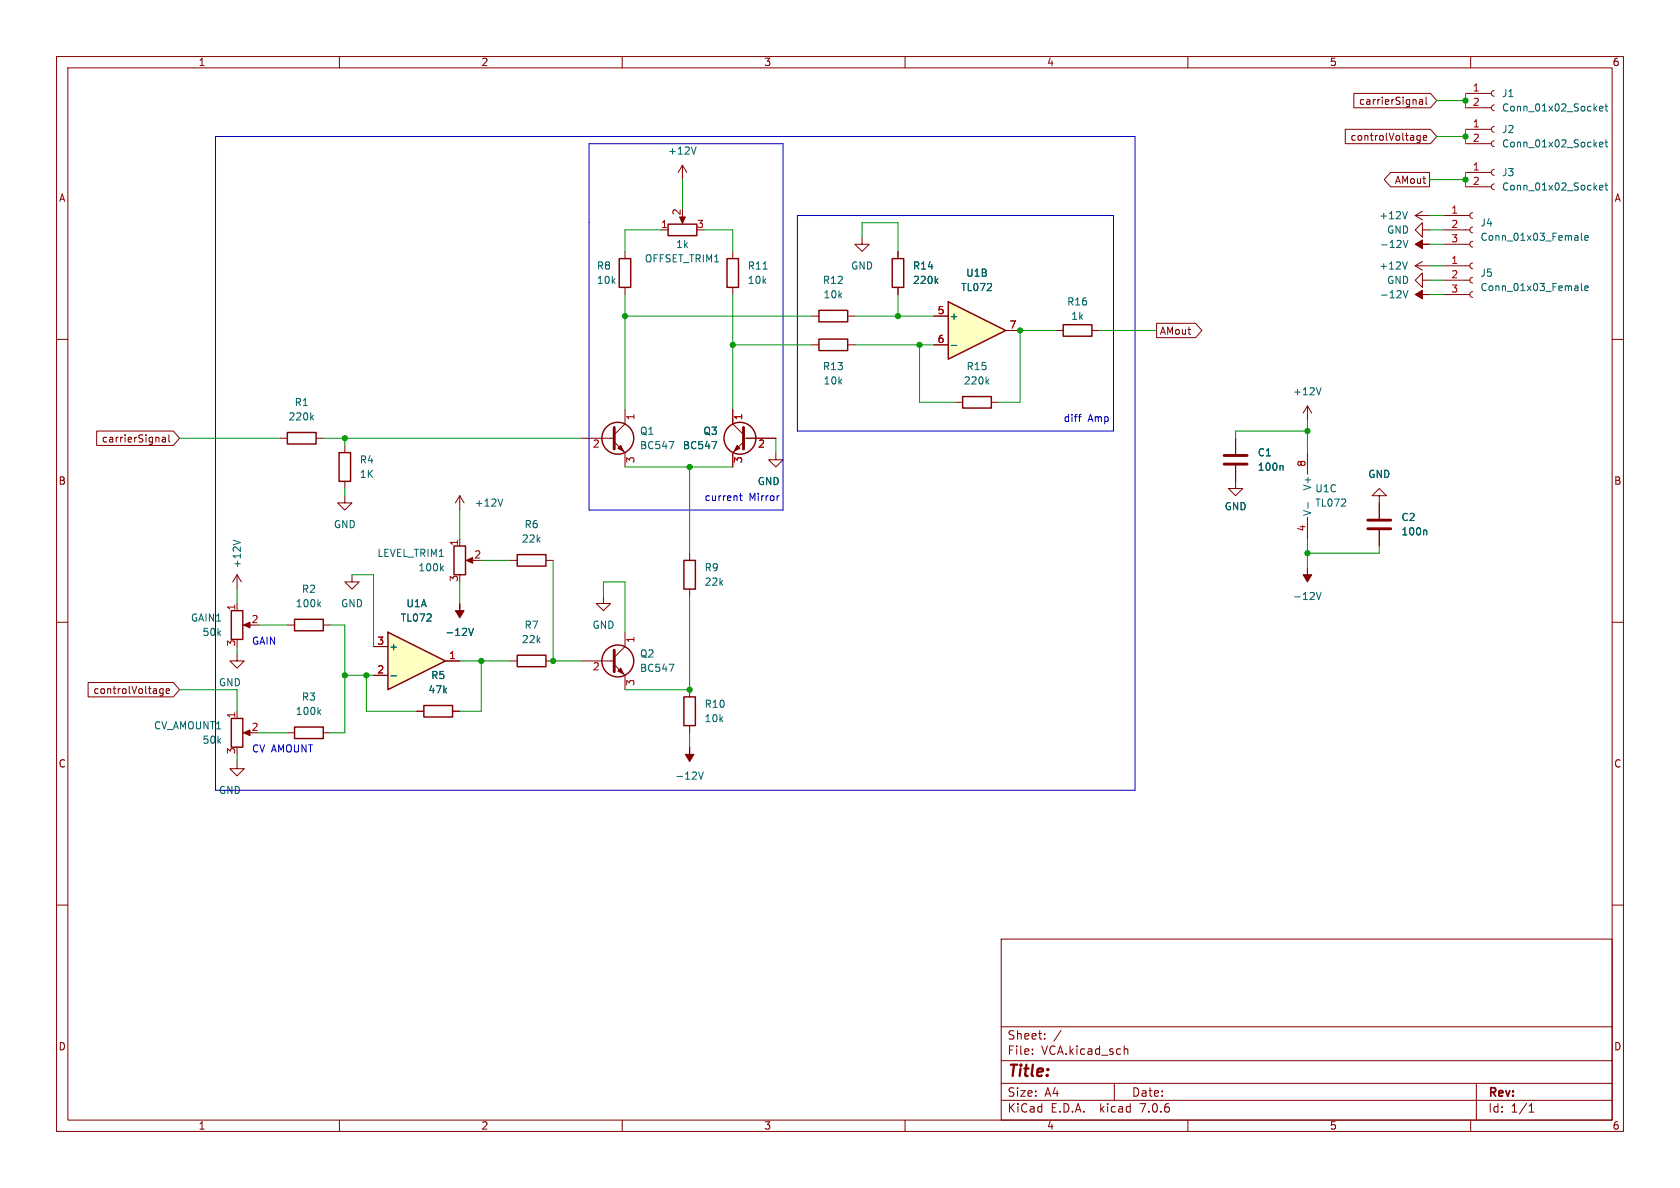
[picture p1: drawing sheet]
<svg xmlns="http://www.w3.org/2000/svg" width="297mm" height="210mm" viewBox="0 0 297 210" stroke-linecap="round" stroke-linejoin="round" font-family="sans-serif">
<g fill="none" stroke="#840000" stroke-width=".18">
<path d="M10 10h277v190h-277zM12 12h273v186h-273zM60 10v2M110 10v2M160 10v2M210 10v2M259.1 19.1h4.6M259.1 16.5h4.6M260 10v2M264.2 18.5l-.4 .2-.1 .3 .1 .4 .4 .2M264.2 16l-.4 .2-.1 .3 .1 .4 .4 .1M250.2 38.1h2.5"/>
<path d="M250.2 38.1l1.3 .8M251.5 37.3l-1.3 .8M255.3 38.1h4.5M259.1 25.4h4.6M259.1 22.9h4.6M259.1 33h4.6M259.1 30.5h4.6M260.3 37.6l-.3 .2-.2 .3 .2 .4 .3 .1M264.2 24.9l-.4 .2-.1 .3 .1 .4 .4 .1M264.2 22.4l-.4 .1-.1 .3 .1 .4 .4 .2M264.2 32.5l-.4 .2-.1 .3 .1 .4 .4 .1M264.2 30l-.4 .1-.1 .4 .1 .3 .4 .2"/>
<path d="M10 60h2M250.2 47h2.5M250.2 47l1.3 .8M251.5 40.6v-1.2l-1.3 1.2 1.3 1.3v-1.3h1.2M251.5 49.5v-1.2l-1.3 1.2 1.3 1.3v-1.3h1.2M251.5 46.2l-1.3 .8M255.3 43.2h4.5M255.3 40.6h4.5M255.3 52.1h4.5M255.3 49.5h4.5M255.3 47h4.5M260.3 42.7l-.3 .1-.2 .4 .2 .3 .3 .2"/>
<path d="M260.3 40.1l-.3 .2-.2 .3 .2 .4 .3 .1M260.3 51.6l-.3 .1-.2 .4 .2 .3 .3 .2M260.3 49l-.3 .2-.2 .3 .2 .4 .3 .1M260.3 46.5l-.3 .1-.2 .4 .2 .3 .3 .2M285 60h2M143.5 61h1.3M149.9 61h1.2M168.9 71.1h1.3M175.3 71.1h1.2M218.4 77.5v2.8M81.3 87.6l-.8 1.3M81.3 87.6v2.6"/>
<path d="M81.3 95.3v1.2M81.3 87.6l.7 1.3M82.8 99.1h1M90.2 99.1h1.2M96.5 99.1h1.3M218.4 82.3v2.8M10 110h2M41.9 115.6v1.2h1.3l-1.3 1.3-1.3-1.3h1.3M41.9 106.7v1.3M43.4 110.5h1M90.2 116.8h1.2M96.5 116.8h1.3"/>
<path d="M102.9 116.8h5.7M106.7 105.4v1.3h1.2l-1.2 1.3-1.3-1.3h1.3M108.6 117.5l1.9 1.9v2.5M110.5 111.8v2.5l-1.9 1.9M285 110h2M41.9 125.7v1.3M43.4 129.5h1M50.8 129.5h1.3M57.1 129.5h1.3M10 160h2M285 160h2M177 166h108v32h-108z"/>
<path d="M60 198v2M110 198v2M160 198v2M177 194.5h108M177 191.5h108M177 187.5h108M177 181.5h108M182.5 186.3v.1M182.5 185.5v.1M184.7 183.6v.1M184.7 182.8v.1M187.6 182.1l-1.3 2"/>
<path d="M197 191.5v3M198.8 185.5h.5l.1 .9M210 198v2M260 198v2M261 191.5v6.5M270.3 196.6h.9M270.3 195.5l.4-.4v1.5"/>
</g>
<g fill="none" stroke="#006464" stroke-width=".18">
<path d="M282.8 19.2l.6-.1-.1-.3h-.3l-.2 .2v.6h.5M283.7 18.8h.5M283.9 18.4v1l.3 .2M248.8 37.4l-.4 1.3M282.8 25.6l.6-.2-.1-.2-.3-.1-.2 .2v.6h.5M282.8 33.2l.6-.1-.1-.3h-.3l-.2 .1v.6h.5M283.7 25.1h.5M283.7 32.8h.5M283.9 24.7v1.1l.3 .2M283.9 32.3v1.1l.3 .2M248.1 51.4l.4 1.2 .4-1.2M248.8 46.3l-.4 1.3"/>
<path d="M279.6 41.2v1.1l.2 .2M279.6 50.1v1.1l.2 .2M280.2 42.1l.6-.2-.1-.2-.3-.1-.2 .2v.6h.5M280.2 51l.6-.2-.1-.2-.3-.1-.2 .2v.6h.5M174.4 67.4l.4 .5M174.8 67l-.5 .5M88.9 88.2l-.4 1.3M226.7 82.3l.1 .2v.6M78 100.4l.4 .5M78.4 100.1l-.5 .4M82.9 111.1l.4 1.2 .4-1.2M118.3 117.4h.8l-.5 1.3"/>
<path d="M232.7 104.7l.4 1.3 .5-1.3M56.3 125.8l.4 .5M56.7 125.5l-.5 .4"/>
</g>
<g fill="none" stroke="#840000" stroke-width=".25">
<path d="M144.8 59.9h5.1v2.1h-5.1zM170.2 70.1h5.1v2h-5.1zM80.3 96.5h2v5.1h-2zM91.4 98h5.1v2.1h-5.1zM40.9 108h2v5h-2zM91.4 115.8h5.1v2.1h-5.1zM40.9 127h2v5.1h-2zM52.1 128.5h5v2.1h-5z"/>
<circle cx="109.2" cy="116.8" r="2.82"/>
</g>
<g fill="#840000" stroke="#840000" stroke-width=".18">
<path d="M82.4 99.1l1.2-.5v1z"/>
<path d="M43.1 110.5l1.1-.5v1z"/>
<path d="M109.2 118.6l.5-.5 .5 1z"/>
<path d="M43.1 129.5l1.1-.5v1z"/>
<path d="M81.3 106.7v1.3h.7l-.7 1.2-.8-1.2h.8z"/>
<path d="M250.2 52.1l1.3-.8v.8h1.2h-1.2v.7z"/>
<path d="M231.1 100.3v1.3h.8l-.8 1.3-.7-1.3h.7z"/>
</g>
<path d="M216.4 82h4.1M216.4 80.5h4.1M108.6 114.9v3.8" fill="none" stroke="#840000" stroke-width=".51"/>
<path d="M68.6 111.8l10.1 5-10.1 5.1z" fill="#ffffc2"/>
<path d="M68.6 111.8l10.1 5-10.1 5.1z" fill="none" stroke="#840000" stroke-width=".25"/>
<path d="M218.4 85.1v1.3h1.3l-1.3 1.2-1.2-1.2h1.2M66 119.4h2.6M66 114.3h2.6M78.7 116.8h2.6" fill="none" stroke="#840000" stroke-width=".18"/>
<path d="M69.1 119.5h1" fill="none" stroke="#006464" stroke-width=".18"/>
<path d="M167.6 53.3l10.2 5.1-10.2 5.1z" fill="#ffffc2"/>
<g fill="none" stroke="#840000" stroke-width=".25">
<path d="M118.1 39.6h5.1v2.1h-5.1zM109.5 45.7h2v5.1h-2zM128.5 45.7h2.1v5.1h-2.1zM144.8 54.9h5.1v2h-5.1zM157.7 45.7h2.1v5.1h-2.1zM167.6 53.3l10.2 5.1-10.2 5.1zM188 57.4h5v2h-5zM50.8 76.5h5.1v2h-5.1zM59.9 80h2.1v5.1h-2.1zM120.9 99.1h2v5h-2zM52.1 109.5h5v2h-5zM74.9 124.7h5.1v2h-5.1z"/>
<path d="M120.9 123.2h2v5.1h-2z"/>
<circle cx="109.2" cy="77.5" r="2.82"/>
<circle cx="130.8" cy="77.5" r="2.82"/>
</g>
<g fill="none" stroke="#840000" stroke-width=".18">
<path d="M239.3 16.5h13.6l1.1 1.3-1.1 1.3h-13.6zM251 17.7h.4l.1 .8M251.5 17.9l-.4 .1-.2 .1 .2 .4 .4-.1M252.1 17.2v1.1l.2 .2M120.6 29.2v2.6M120.6 38.1v1M120.6 29.2l-.7 1.3M120.6 29.2l.8 1.3M237.8 22.9h15.1l1.1 1.2-1.1 1.3h-15.1zM245.8 30.5h6.9v2.5h-6.9l-1.1-1.2zM250.5 24.6l.2 .2 .4-.1M251.1 24v1l-.3 .2h-.3"/>
<path d="M251.1 24h-.4l-.2 .2M251.6 24.4l.6-.1v-.3h-.4l-.2 .1 .1 .6h.5M110.5 44.5v1.2M110.5 50.8v1.3M116.8 40.6h1.3M129.5 44.5v1.2M129.5 50.8v1.3M143.5 55.9h1.3M149.9 55.9h1.2M152.4 41.9v1.3h1.3l-1.3 1.3-1.3-1.3h1.3M158.7 44.5v1.2M158.7 50.8v1.3"/>
<path d="M165.1 55.9h2.5M177.8 58.4h2.5M186.7 58.4h1.3M193 58.4h1.3M204.5 57.1h6.9l1.1 1.3-1.1 1.3h-6.9zM17.1 76.2h13.5l1.1 1.3-1.1 1.2h-13.5zM28.7 77.4h.5l.1 .7M29.3 77.6l-.5 .1-.2 .1 .2 .3h.5M29.9 76.9v1.1l.1 .1M49.5 77.5h1.3M55.9 77.5h1.2M61 78.7v1.3"/>
<path d="M102.9 77.5h5.7M108.6 78.1l1.9 1.9v2.6M110.5 72.4v2.5l-1.9 1.9M129.5 72.4v2.5l1.9 1.9M131.4 78.1l-1.9 1.9v2.6M131.4 77.5h5.8M165.1 61h2.5M218.4 77.5v2.8M231.1 71.8l-.7 1.2M231.1 71.8v2.5M231.1 71.8l.8 1.2M61 87.6v1.3h1.2l-1.2 1.3-1.3-1.3h1.3"/>
<path d="M61 85.1v1.3M121.9 97.8v1.3M137.2 80v1.3h1.2l-1.2 1.3-1.3-1.3h1.3M218.4 82.3v2.8M231.1 80v3.8M231.1 91.4v3.9M243.8 87.6h1.3l-1.3-1.2-1.2 1.2h1.2v4.1M243.8 93.7v2.8M41.9 101.6l-.8 1.3M41.9 101.6v2.5M41.9 101.6l.8 1.3M50.8 110.5h1.3"/>
<path d="M57.1 110.5h1.3M62.2 101.6v1.3h1.3l-1.3 1.2-1.2-1.2h1.2M66 119.4h2.6M66 114.3h2.6M78.7 116.8h2.6M121.9 104.1v1.3M15.6 120.6h15l1.1 1.3-1.1 1.3h-15zM28.2 122.3l.3 .3 .3-.1M28.8 121.7v1.1l-.2 .2h-.3M28.8 121.8l-.3-.1-.3 .3M29.4 122.2l.6-.2-.1-.2-.3-.1-.2 .2v.6h.5M41.9 134.6v1.3h1.3l-1.3 1.3-1.3-1.3h1.3"/>
<path d="M73.7 125.7h1.2M80 125.7h1.3M121.9 121.9v1.3M121.9 128.3v1.2"/>
</g>
<g fill="none" stroke="#006464" stroke-width=".18">
<path d="M123.1 26l-.5 1.2M134.9 47.6h.7M165.5 49.6l.3 .5M165.8 49.3l-.5 .4M248.1 42.5l.4 1.3 .4-1.3M55.1 73.8l.3 .4M55.4 73.4l-.5 .5M118.3 78h.8l-.5 1.3M125.9 78h.8l-.5 1.3M168.2 61.1h.9M233.6 68.5l-.5 1.3M41.2 95.5l1.3 .4"/>
<path d="M226.7 82.3l.1 .2v.6M231.2 88.9v.9M252.1 93.7l.1 .2v.7M56.3 106.8l.4 .5M56.7 106.4l-.5 .5M69.1 119.5h1M82.9 111.1l.4 1.2 .4-1.2M123.5 136.5l.4 1.2 .4-1.2"/>
</g>
<path d="M108.6 75.6v3.8M131.4 75.6v3.8M241.8 93.5h4.1M241.8 91.9h4.1" fill="none" stroke="#840000" stroke-width=".51"/>
<g fill="#840000" stroke="#840000" stroke-width=".18">
<path d="M130.3 78.7l.5 .5-1 .6z"/>
<path d="M250.2 43.2l1.3-.8v.8h1.2h-1.2v.7z"/>
<path d="M120.1 38.4h1.1l-.6 1.1z"/>
<path d="M109.2 79.2l.5-.5 .5 1.1z"/>
<path d="M121.9 132.1v1.3h.8l-.8 1.2-.7-1.2h.7z"/>
</g>
<path d="M38.1 24.1h162.6v115.6h-162.6zM104.1 25.4h34.3v64.8h-34.3zM141 38.1h55.8v38.1h-55.8zM190.7 73.7h.4M191.1 73.2l-.2 .1M130.7 87.6h.5M130.9 87.2v1.1l.3 .2M137.6 87.6h.1" fill="none" stroke="#0000c2" stroke-width=".18"/>
<g fill="none" stroke="#009600" stroke-width=".18">
<path d="M254 17.8h5.1M259.1 16.5v2.6M120.6 31.8v5M252.7 31.8h6.4M252.7 38.1h2.6M254 24.1h5.1M259.1 22.9v2.5M259.1 30.5v2.5M110.5 52.1v20.3M110.5 55.9h33M116.8 40.6h-6.3v3.9M124.5 40.6h5v3.9"/>
<path d="M129.5 52.1v20.3M151.1 55.9h14M152.4 41.9v-2.5h6.3v5.1M158.7 52.1v3.8M186.7 58.4h-6.4v12.7h-3.8M194.3 58.4h10.2M252.7 43.2h2.6M252.7 40.6h2.6M252.7 47h2.6M252.7 52.1h2.6M252.7 49.5h2.6M31.7 77.5h17.8"/>
<path d="M57.1 77.5h45.8M61 77.5v1.2M129.5 61h14M137.2 77.5v2.5M151.1 61h14M162.6 61v10.1h6.3M231.1 74.3v5.7M231.1 76.2h-12.7v1.3M61 86.4v1.2M81.3 90.2v5.1M85.1 99.1h5.1M97.8 99.1v17.7h5.1"/>
<path d="M110.5 82.6h19M121.9 82.6v15.2M231.1 95.3v5M243.8 96.5v1.3h-12.7M41.9 104.1v2.6M41.9 114.3v1.3M45.7 110.5h5.1M58.4 110.5h2.6v19h-2.6M61 119.4h5M62.2 101.6h3.8v12.7M64.8 119.4v6.3h8.9M81.3 116.8h8.9"/>
<path d="M81.3 102.9v3.8M85.1 116.8v8.9h-3.8M106.7 105.4v-2.5h3.8v8.9M121.9 105.4v16.5h-11.4M31.7 121.9h10.2v3.8M41.9 133.4v1.2M45.7 129.5h5.1M121.9 129.5v2.6"/>
</g>
<g fill="#009600" stroke="#009600" stroke-width=".18">
<circle cx="121.9" cy="121.9" r=".46"/>
<circle cx="85.1" cy="116.8" r=".46"/>
<circle cx="97.8" cy="116.8" r=".46"/>
<circle cx="180.3" cy="58.4" r=".46"/>
<circle cx="158.7" cy="55.9" r=".46"/>
<circle cx="162.6" cy="61" r=".46"/>
<circle cx="259.1" cy="24.1" r=".46"/>
<circle cx="259.1" cy="31.8" r=".46"/>
<circle cx="259.1" cy="17.8" r=".46"/>
<circle cx="61" cy="77.5" r=".46"/>
<circle cx="64.8" cy="119.4" r=".46"/>
<circle cx="61" cy="119.4" r=".46"/>
<circle cx="110.5" cy="55.9" r=".46"/>
<circle cx="121.9" cy="82.6" r=".46"/>
<circle cx="129.5" cy="61" r=".46"/>
<circle cx="231.1" cy="97.8" r=".46"/>
<circle cx="231.1" cy="76.2" r=".46"/>
</g>
<text font-size="2.8" fill="#840000" x="178" y="190.9">Title:</text>
<g font-size="2.1" fill="#840000">
<text x="178" y="184">Sheet:</text>
<text x="178" y="186.7">File:</text>
<text x="184.1" y="186.7">VCA.kicad_sch</text>
<text x="178" y="196.9">KiCad</text>
<text x="178" y="194.1">Size:</text>
<text x="184.7" y="194.1">A4</text>
<text x="185.7" y="196.9">E.D.A.</text>
<text x="194.6" y="196.9">kicad</text>
<text x="200" y="194.1">Date:</text>
<text x="201.8" y="196.9">7.0.6</text>
<text x="263" y="194.3">Rev:</text>
<text x="263" y="196.9">Id:</text>
<text x="267.1" y="196.9">1/1</text>
</g>
<g font-size="1.8" fill="#840000">
<text x="35" y="11.9">1</text>
<text x="85" y="11.9">2</text>
<text x="135" y="11.9">3</text>
<text x="185" y="11.9">4</text>
<text x="235" y="11.9">5</text>
<text x="285" y="11.9">6</text>
<text x="240.2" y="18.7">carrierSignal</text>
<text x="238.6" y="25.1">controlVoltage</text>
<text x="10.3" y="35.9">A</text>
<text x="246.5" y="32.7">AMout</text>
<text x="285.3" y="35.9">A</text>
<text x="204.9" y="59.4">AMout</text>
<text x="17.9" y="78.4">carrierSignal</text>
<text x="10.3" y="85.9">B</text>
<text x="285.3" y="85.9">B</text>
<text x="16.4" y="122.9">controlVoltage</text>
<text x="10.3" y="135.9">C</text>
<text x="285.3" y="135.9">C</text>
<text x="10.3" y="185.9">D</text>
<text x="285.3" y="185.9">D</text>
<text x="35" y="199.9">1</text>
<text x="85" y="199.9">2</text>
<text x="135" y="199.9">3</text>
<text x="185" y="199.9">4</text>
<text x="235" y="199.9">5</text>
<text x="285" y="199.9">6</text>
</g>
<g font-size="1.8" fill="#a90000">
<text x="260.3" y="16.3">1</text>
<text x="260.3" y="18.8">2</text>
<text x="260.3" y="22.6">1</text>
<text x="260.3" y="25.1">2</text>
<text x="260.3" y="30.2">1</text>
<text x="260.3" y="32.8">2</text>
<text x="116.8" y="40.4">1</text>
<text x="120.4" y="38.2" transform="rotate(-90 120.4 38.2)">2</text>
<text x="123.1" y="40.4">3</text>
<text x="256.5" y="37.8">1</text>
<text x="256.5" y="40.4">2</text>
<text x="256.5" y="42.9">3</text>
<text x="256.5" y="46.7">1</text>
<text x="256.5" y="49.3">2</text>
<text x="256.5" y="51.8">3</text>
<text x="165.7" y="55.6">5</text>
<text x="178.4" y="58.2">7</text>
<text x="165.7" y="60.7">6</text>
<text x="112.5" y="74.4" transform="rotate(-90 112.5 74.4)">1</text>
<text x="131.5" y="74.4" transform="rotate(-90 131.5 74.4)">1</text>
<text x="104.7" y="79.5">2</text>
<text x="112.5" y="82" transform="rotate(-90 112.5 82)">3</text>
<text x="131.5" y="82" transform="rotate(-90 131.5 82)">3</text>
<text x="133.9" y="79.5">2</text>
<text x="230.9" y="82.6" transform="rotate(-90 230.9 82.6)">8</text>
<text x="230.9" y="94.1" transform="rotate(-90 230.9 94.1)">4</text>
<text x="81" y="96.6" transform="rotate(-90 81 96.6)">1</text>
<text x="83.7" y="98.8">2</text>
<text x="81" y="102.9" transform="rotate(-90 81 102.9)">3</text>
<text x="41.7" y="108" transform="rotate(-90 41.7 108)">1</text>
<text x="44.4" y="110.2">2</text>
<text x="112.5" y="113.7" transform="rotate(-90 112.5 113.7)">1</text>
<text x="41.7" y="114.4" transform="rotate(-90 41.7 114.4)">3</text>
<text x="66.6" y="119.1">2</text>
<text x="66.6" y="114">3</text>
<text x="79.3" y="116.6">1</text>
<text x="104.7" y="118.8">2</text>
<text x="112.5" y="121.4" transform="rotate(-90 112.5 121.4)">3</text>
<text x="41.7" y="127.1" transform="rotate(-90 41.7 127.1)">1</text>
<text x="44.4" y="129.3">2</text>
<text x="41.7" y="133.4" transform="rotate(-90 41.7 133.4)">3</text>
</g>
<g font-size="1.8" fill="#006464">
<text x="265.4" y="17.4">J1</text>
<text x="265.4" y="19.9">Conn_01x02_Socket</text>
<text x="265.4" y="23.7">J2</text>
<text x="118" y="27.5">+12V</text>
<text x="265.4" y="26.3">Conn_01x02_Socket</text>
<text x="265.4" y="31.3">J3</text>
<text x="265.4" y="33.9">Conn_01x02_Socket</text>
<text x="243.7" y="39">+12V</text>
<text x="245.1" y="41.5">GND</text>
<text x="261.6" y="40.2">J4</text>
<text x="105.4" y="47.9">R8</text>
<text x="113.9" y="46.6">OFFSET_TRIM1</text>
<text x="119.4" y="44">1k</text>
<text x="132.1" y="47.9">R11</text>
<text x="150.4" y="47.9">GND</text>
<text x="161.3" y="47.9">R14</text>
<text x="243.7" y="47.9">+12V</text>
<text x="243.8" y="44">-12V</text>
<text x="261.6" y="42.8">Conn_01x03_Female</text>
<text x="105.4" y="50.4">10k</text>
<text x="132.1" y="50.4">10k</text>
<text x="145.4" y="50.4">R12</text>
<text x="145.5" y="52.9">10k</text>
<text x="161.3" y="50.4">220k</text>
<text x="169.8" y="51.7">TL072</text>
<text x="170.7" y="49.1">U1B</text>
<text x="243.8" y="52.9">-12V</text>
<text x="245.1" y="50.4">GND</text>
<text x="261.6" y="49.1">J5</text>
<text x="261.6" y="51.7">Conn_01x03_Female</text>
<text x="167.8" y="56.7">+</text>
<text x="188.6" y="54.2">R16</text>
<text x="189.3" y="56.7">1k</text>
<text x="145.4" y="65.6">R13</text>
<text x="170.8" y="65.6">R15</text>
<text x="52" y="72">R1</text>
<text x="145.5" y="68.2">10k</text>
<text x="170.3" y="68.2">220k</text>
<text x="228.5" y="70.1">+12V</text>
<text x="50.9" y="74.5">220k</text>
<text x="113" y="77.1">Q1</text>
<text x="124.2" y="77.1">Q3</text>
<text x="63.5" y="82.1">R4</text>
<text x="113" y="79.6">BC547</text>
<text x="120.6" y="79.6">BC547</text>
<text x="222.3" y="80.9">C1</text>
<text x="222.3" y="83.4">100n</text>
<text x="63.5" y="84.7">1K</text>
<text x="83.8" y="89.8">+12V</text>
<text x="133.9" y="86">GND</text>
<text x="232" y="86.8" transform="rotate(-90 232 86.8)">V+</text>
<text x="232.4" y="87.2">U1C</text>
<text x="232.4" y="89.8">TL072</text>
<text x="241.8" y="84.7">GND</text>
<text x="58.9" y="93.6">GND</text>
<text x="92.6" y="93.6">R6</text>
<text x="216.4" y="90.4">GND</text>
<text x="232" y="91.3" transform="rotate(-90 232 91.3)">V-</text>
<text x="247.7" y="92.3">C2</text>
<text x="247.7" y="94.8">100n</text>
<text x="42.8" y="100.5" transform="rotate(-90 42.8 100.5)">+12V</text>
<text x="66.6" y="98.7">LEVEL_TRIM1</text>
<text x="73.9" y="101.2">100k</text>
<text x="92.2" y="96.1">22k</text>
<text x="124.5" y="101.2">R9</text>
<text x="52.2" y="107.5">100k</text>
<text x="53.3" y="105">R2</text>
<text x="60.2" y="107.5">GND</text>
<text x="71.7" y="107.5">U1A</text>
<text x="124.5" y="103.7">22k</text>
<text x="228.5" y="106.3">-12V</text>
<text x="33.7" y="110.1">GAIN1</text>
<text x="35.7" y="112.6">50k</text>
<text x="70.7" y="110.1">TL072</text>
<text x="78.6" y="112.6">-12V</text>
<text x="92.2" y="113.9">22k</text>
<text x="92.6" y="111.4">R7</text>
<text x="104.6" y="111.4">GND</text>
<text x="68.7" y="115.2">+</text>
<text x="113" y="119">BC547</text>
<text x="113" y="116.4">Q2</text>
<text x="38.6" y="121.5">GND</text>
<text x="53.3" y="124.1">R3</text>
<text x="75.6" y="122.8">47k</text>
<text x="76.1" y="120.2">R5</text>
<text x="124.5" y="125.3">R10</text>
<text x="27.1" y="129.1">CV_AMOUNT1</text>
<text x="35.7" y="131.7">50k</text>
<text x="52.2" y="126.6">100k</text>
<text x="124.5" y="127.9">10k</text>
<text x="38.6" y="140.6">GND</text>
<text x="119.3" y="138">-12V</text>
</g>
<g font-size="1.8" fill="#0000c2">
<text x="188" y="74.7">diff</text>
<text x="192.3" y="74.7">Amp</text>
<text x="124.5" y="88.7">current</text>
<text x="132.4" y="88.7">Mirror</text>
<text x="44.4" y="114.1">GAIN</text>
<text x="44.4" y="133.1">CV AMOUNT</text>
</g>
</svg>
